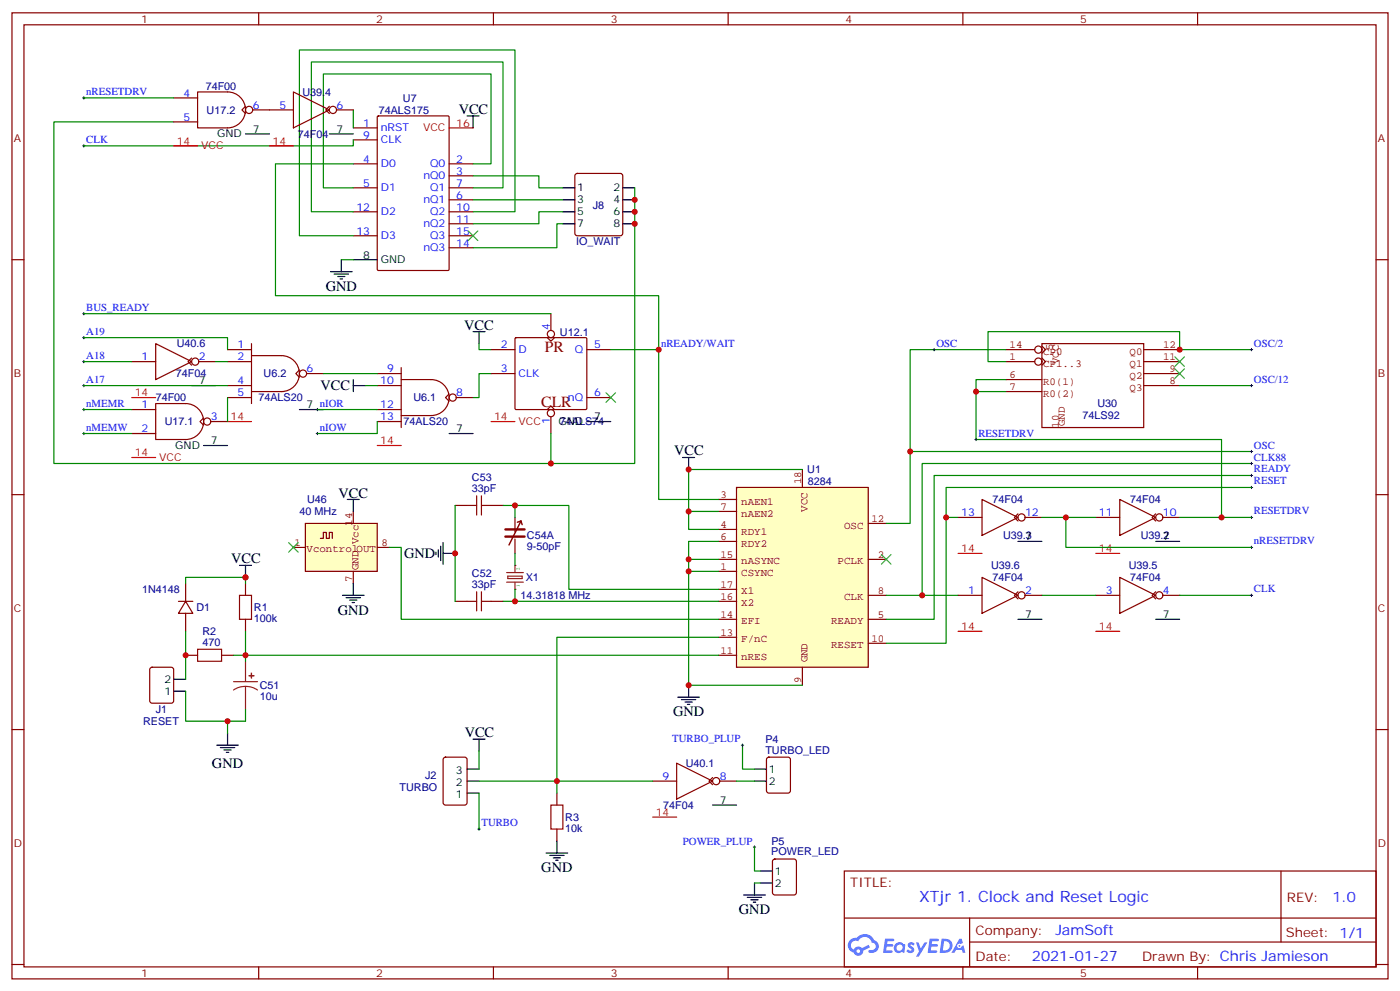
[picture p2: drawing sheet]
<svg xmlns="http://www.w3.org/2000/svg" width="412mm" height="292mm" viewBox="0 0 412 292" stroke-linecap="round" stroke-linejoin="round" font-family="sans-serif">
<g fill="none" stroke="#870000" stroke-width=".35">
<path d="M3.5 3.8h405.4v284.3h-405.4zM7.1 7.3h398.2v277.3h-398.2zM76.2 3.8v3.5M145.3 3.8v3.5M214.5 3.8v3.5M283.6 3.8v3.5M352.8 3.8v3.5M3.5 76.4h3.6M405.3 76.4h3.6M3.5 145.6h3.6M405.3 145.6h3.6M3.5 214.7h3.6"/>
<path d="M405.3 214.7h3.6M248.7 256.4h156.6v28.2h-156.6zM377.3 256.4v20.9M248.7 270.2h156.5M285.6 277.3h119.6M285.6 270.2v14.1M3.5 283.9h3.6M76.2 284.6v3.5M145.3 284.6v3.5M214.5 284.6v3.5M283.6 284.6v3.5M352.8 284.6v3.5"/>
<path d="M405.3 283.9h3.6"/>
</g>
<g fill="#5487ff">
<path d="M267.7 277.5a1.22 1.22 0 0 1 1.7 .3l-.4 .6a.47 .47 0 0 0-.3-.4 .47 .47 0 0 0-.5 .2l.1 .2a1.14 1.14 0 0 1 .8 1.7 1.14 1.14 0 0 1-1.9 0l-.2-.2 .5-.5 .7 .4a.29 .29 0 0 0 .3-.2 .29 .29 0 0 0-.2-.4 1.04 1.04 0 0 1-.6-1.7z"/>
<path d="M260.7 276.3h2.4l.3 .2-.2 .5h-1.8l-.1 .9h1.5l.3 .4-.3 .3h-1.6l-.2 1.1 1.7 .1 .2 .3-.2 .3h-2.6z"/>
<path d="M273.8 276.3h2.4l.3 .2-.1 .5h-1.8l-.2 .9h1.6l.3 .4-.4 .3h-1.6l-.1 1.1 1.7 .1 .2 .3-.2 .3h-2.6z"/>
<path d="M282.6 276.3h.7l.3 1.2-.6 .4a.69 .69 0 0 0-1 .2 .69 .69 0 0 0 .4 1 .69 .69 0 0 0 .9-.6l.5-.3 .6 2.2h-.8l-.2-.8h-1.8l-.5 .8h-.8z"/>
<path d="M269.8 277.4h.8l.6 1.8 1.1-1.8h.9l-2.6 4.2h-.8l.9-1.6z"/>
<path d="M277.4 276.3l-.6 4.1h1.3a2.11 2.11 0 0 0 2.5-2.1 2.11 2.11 0 0 0-2.5-2zM278.1 277a1.39 1.39 0 0 1 1.7 1.4 1.39 1.39 0 0 1-1.8 1.3h-.3z"/>
<path d="M263.7 277.9a1.54 1.54 0 0 0-.1 2.2 1.54 1.54 0 0 0 2.2 .1l.6 .2 .3-2.3-.2-.2h-.4a1.49 1.49 0 0 0-2.4 0zM264 278.9a.94 .94 0 0 1 1.8 0 .94 .94 0 0 1-1.8 0z"/>
<path d="M250.4 276.7a2.18 2.18 0 0 0 1.1 3.7 1.44 1.44 0 0 0 1.6 .9 1.44 1.44 0 0 0 1.2-1.5l2-1-.5-.7-1.9 .9a1.47 1.47 0 0 0-2.4 .5 1.39 1.39 0 0 1-.7-2 1.39 1.39 0 0 1 2-.4 2.12 2.12 0 0 1 2.2-1.3 2.12 2.12 0 0 1 1.9 1.7 1.14 1.14 0 0 1 1.1 1.4 1.14 1.14 0 0 1-1.7 .7 .43 .43 0 0 0-.5 .4 .43 .43 0 0 0 .4 .5 1.98 1.98 0 0 0 2.5-1.3 1.98 1.98 0 0 0-1.2-2.5 3.1 3.1 0 0 0-5.3-.7l-.9 .1zM252.3 280a.55 .55 0 0 1 1.1 0 .55 .55 0 0 1-1.1 0z"/>
<circle cx="282.6" cy="278.4" r=".26"/>
</g>
<path d="M199.7 205.2h6.3M200.7 205.9h4.3M201.8 206.6h2.1M202.5 207.3h.7M202.8 201.7v3.5" fill="none" stroke="#000" stroke-width=".35"/>
<path d="M217 143.5h38.8v52.9h-38.8z" fill="#ffffc2" stroke="#850000" stroke-width=".35"/>
<g fill="none" stroke="#850000" stroke-width=".35">
<path d="M236.4 138.2v5.3M151.7 152.3v4.2M151.7 158.6v4.3M211.7 147h5.3M211.7 155.8h5.3M211.7 159.3h5.3M211.7 150.5h5.3M255.8 154.1h5.3M211.7 168.2h5.3M211.7 164.6h5.3M211.7 177h5.3M211.7 173.5h5.3"/>
<path d="M255.8 164.6h5.3M255.8 175.2h5.3M211.7 182.3h5.3M211.7 192.9h5.3M211.7 187.6h5.3M236.4 196.4v5.3M255.8 182.3h5.3M255.8 189.3h5.3"/>
</g>
<path d="M201.1 134.7h3.5M202.8 134.7v3.5" fill="none" stroke="#000" stroke-width=".35"/>
<path d="M202.8 168.2v33.5M211.7 164.6h-8.9v3.6h8.9" fill="none" stroke="#008700" stroke-width=".35"/>
<path d="M148.9 157.9h5.6M148.9 155.8h5.6" fill="none" stroke="#850000" stroke-width=".71"/>
<path d="M153.5 153.4l-3.6 7M153.5 153.4l-1.1 .3M153.5 153.4l.3 1" fill="none" stroke="#850000" stroke-width=".42"/>
<path d="M149.2 168.5h5M149.2 171.3h5M149.6 169.6h4.2v.7h-4.2zM151.7 166.4v2.1M151.7 171.3v2.2" fill="none" stroke="#8c2424" stroke-width=".35"/>
<g fill="#8c2424">
<circle cx="151.7" cy="166.4" r=".18"/>
<circle cx="151.7" cy="173.5" r=".18"/>
</g>
<g fill="none" stroke="#008700" stroke-width=".35">
<path d="M202.8 138.2h33.6M368.7 139.9h-93.5v42.4h-14.1M368.7 136.4h-97.1v38.8M368.7 132.9h-100.6v21.2h-7M134.1 148.8v28.2M148.2 148.8h19.4v24.7h44.1M151.7 148.8v3.5M282.2 152.3h-3.5v37h-17.6M306.9 152.3h15.9M314 152.3v8.8h54.7M347.5 152.3h21.2M368.7 143.5h-90v8.8"/>
<path d="M148.2 177h3.5M151.7 173.5v3.5h60M151.7 162.9v3.5M261.1 175.2h21.1M306.9 175.2h15.9M347.5 175.2h21.2M54.7 203.4v8.9h17.6M202.8 201.7h33.6"/>
</g>
<path d="M137.6 148.8h2.8M140.4 145.9v5.7M141.8 148.8h2.8M141.8 145.9v5.7M70.6 175.2h3.5v7.1h-3.5zM137.6 177h2.8M140.4 174.2v5.6M141.8 174.2v5.6M141.8 177h2.8M58.2 191.1h7.1v3.5h-7.1z" fill="none" stroke="#a10000" stroke-width=".35"/>
<g fill="none" stroke="#870000" stroke-width=".35">
<path d="M134.1 148.8h3.5M144.6 148.8h3.6M282.2 152.3h7.1M289.3 147l10.6 5.3-10.6 5.3zM299.9 151.2l-1.1 1.1 1.1 1.1M302 152.3h4.9M322.8 152.3h7M329.8 147l10.6 5.3-10.6 5.3zM340.4 151.2l-1 1.1 1 1.1M342.5 152.3h5M72.3 171.7v3.5M134.1 177h3.5"/>
<path d="M144.6 177h3.6M282.2 175.2h7.1M289.3 169.9l10.6 5.3-10.6 5.3zM299.9 174.2l-1.1 1 1.1 1.1M302 175.2h4.9M322.8 175.2h7M329.8 169.9l10.6 5.3-10.6 5.3zM340.4 174.2l-1 1 1 1.1M342.5 175.2h5M44.3 196.6l.5-.2h5.6l.7 .4 .1 9.5-.5 .6-5.9 .1-.6-.5-.1-9.4zM54.7 192.9h3.5M65.3 192.9h3.5"/>
<path d="M72.3 182.3v3.5"/>
<circle cx="300.9" cy="152.3" r="1.06"/>
<circle cx="341.5" cy="152.3" r="1.06"/>
<circle cx="300.9" cy="175.2" r="1.06"/>
<circle cx="341.5" cy="175.2" r="1.06"/>
</g>
<g fill="none" stroke="#000" stroke-width=".35">
<path d="M130.5 159.7v6.4M299.9 159.3h7M340.4 159.3h7.1M70.6 166.4h3.5M72.3 166.4v3.5M128.4 162.5v.7M129.1 161.8v2.1M129.8 160.8v4.2M130.5 162.9h3.6M51.2 199.9h3.5M299.9 182.3h7M340.4 182.3h7.1"/>
<path d="M51.2 203.4h3.5M63.9 219.3h6.3M67 215.8v3.5M64.9 220h4.2M66 220.7h2.1M66.7 221.4h.7"/>
</g>
<path d="M72.3 194.6v6M68.8 200.6h7M72.3 202l-1.8 .3-1.7 .8M72.3 202l1.9 .3 1.6 .8M72.3 202v6.7" fill="none" stroke="#8c2424" stroke-width=".35"/>
<g fill="#8c2424" stroke="#8c2424" stroke-width=".35">
<path d="M73.4 198.9h1.4z"/>
<path d="M74 198.2l.1 1.4z"/>
</g>
<g fill="none" stroke="#000" stroke-width=".29">
<path d="M368.3 139.9h.7M368.3 136.4h.7M368.3 132.9h.7M368.7 132.5v.7M368.7 136.1v.7M368.7 139.6v.7M368.3 143.5h.7M368.3 152.3h.7M368.7 143.1v.7M368.7 151.9v.7M368.3 161.1h.7M368.3 175.2h.7"/>
<path d="M368.7 160.8v.7M368.7 174.9v.7"/>
</g>
<path d="M282.2 162.9h7.1M322.8 162.9h7M282.2 185.8h7.1M322.8 185.8h7" fill="none" stroke="#f00" stroke-width=".35"/>
<path d="M259.6 163.2l2.9 2.9M262.5 163.2l-2.9 2.9" fill="none" stroke="#3c3" stroke-width=".35"/>
<g fill="#850000">
<circle cx="310.4" cy="101.1" r=".18"/>
<circle cx="312.2" cy="125.8" r=".18"/>
</g>
<g fill="none" stroke="#850000" stroke-width=".35">
<path d="M296.3 106.4h8.5M296.3 111.7h10.6M296.3 115.3h10.6M296.3 102.9h8.5M306.9 101.1h30v24.7h-30zM306.9 105.4l1.1 1-1.1 1.1M306.9 101.8l1.1 1.1-1.1 1.1M336.9 106.4h10.6M336.9 113.5h10.6M336.9 110h10.6M336.9 102.9h10.6"/>
<circle cx="305.9" cy="106.4" r="1.06"/>
<circle cx="305.9" cy="102.9" r="1.06"/>
</g>
<path d="M346.1 105l2.8 2.8M346.1 108.5l2.8 2.9M348.9 105l-2.8 2.8M348.9 108.5l-2.8 2.9" fill="none" stroke="#3c3" stroke-width=".35"/>
<path d="M287.5 115.3h8.8M296.3 111.7h-8.8v17.7h72.3v22.9M296.3 102.9h-28.2v30M347.5 113.5h21.2M368.7 102.9h-21.2v-5.3h-56.5v8.8h5.3" fill="none" stroke="#008700" stroke-width=".35"/>
<path d="M274.8 102.9h.7M275.2 102.6v.7M368.3 102.9h.7M368.3 113.5h.7M368.7 102.6v.7M368.7 113.1v.7M287.2 129.4h.7M287.5 129v.7" fill="none" stroke="#000" stroke-width=".29"/>
<path d="M137.6 229.9h3.5M137.6 233.4h3.5M137.6 226.4h3.5" fill="none" stroke="#000" stroke-width=".35"/>
<path d="M130.8 223.1l.4-.3h5.7l.6 .5 .1 13-.5 .6-5.9 .1-.6-.5-.1-12.9zM164 233.4v3.6M164 244v3.5" fill="none" stroke="#870000" stroke-width=".35"/>
<path d="M162.3 237h3.5v7h-3.5z" fill="none" stroke="#a10000" stroke-width=".35"/>
<path d="M90 154.1h21.1v14.1h-21.1z" fill="#ffffc2" stroke="#850000" stroke-width=".35"/>
<path d="M94.4 158.5h.8v-1.8h.9v1.8h.9v-1.8h.9v1.8M104.1 150.5v3.6M86.4 161.1h3.6M104.1 168.2v3.5M111.1 161.1h3.6" fill="none" stroke="#850000" stroke-width=".35"/>
<g fill="none" stroke="#000" stroke-width=".29">
<path d="M24.3 28.8h.7M24.7 28.5v.7M24.3 42.9h.7M24.7 42.6v.7M24.3 92.3h.7M24.3 99.4h.7M24.7 92v.7M24.7 99v.7M24.3 106.4h.7M24.3 113.5h.7M24.7 106.1v.7M24.7 113.1v.7"/>
<path d="M193.7 102.9h.7M194 102.6v.7M24.3 120.5h.7M24.3 127.6h.7M24.7 120.2v.7M24.7 127.2v.8M93.1 120.5h.7M93.1 127.6h.7M93.5 120.2v.7M93.5 127.2v.8M218.4 219.3h.7M218.7 219v.7"/>
<path d="M140.8 244h.7M141.1 243.7v.7M221.9 249.3h.7M222.2 249v.7"/>
</g>
<g fill="none" stroke="#000" stroke-width=".35">
<path d="M72.3 39.4h7.1M97 39.4h7.1M137.6 34.1h3.5M139.3 34.1v3.5M165.8 55.3h3.5M165.8 58.8h3.5M183.4 55.3h3.6M183.4 58.8h3.6M97.4 80h6.3M100.5 76.4v3.6M104.1 76.4h7M165.8 62.3h3.5"/>
<path d="M165.8 65.9h3.5M183.4 62.3h3.6M183.4 65.9h3.6M98.4 80.7h4.3M99.5 81.4h2.1M100.2 82.1h.7M139.3 97.6h3.6M141.1 97.6v3.5M56.4 113.5h7.1M104.1 111.7v3.6M104.1 113.5h3.5M60 131.1h7"/>
<path d="M88.2 120.5h7M132.3 127.6h7M172.9 124.1h7M102.3 147h3.5M104.1 147v3.5M100.9 175.2h6.3M102 175.9h4.2M103 176.6h2.1M103.7 177.3h.7M104.1 171.7v3.5M139.3 217.6h3.6M141.1 217.6v3.5"/>
<path d="M209.9 237h7.1M222.2 226.4h3.6M222.2 229.9h3.6M160.9 251.1h6.3M161.9 251.8h4.3M163 252.5h2.1M163.7 253.2h.7M164 247.5v3.6M222.2 259.9v3.5M224 256.4h3.5M224 259.9h3.5M219.1 263.4h6.3"/>
<path d="M220.1 264.1h4.3M221.2 264.8h2.1M221.9 265.5h.7"/>
</g>
<path d="M137.9 68l2.9 2.8M140.8 68l-2.9 2.8M178.5 115.6l2.8 2.8M181.3 115.6l-2.8 2.8M85 159.7l2.8 2.8M87.8 159.7l-2.8 2.8" fill="none" stroke="#3c3" stroke-width=".35"/>
<g fill="none" stroke="#008700" stroke-width=".35">
<path d="M24.7 28.8h26.5M51.2 35.9h-35.3v100.5h171.1v-81.1M104.1 32.3v5.3M104.1 41.2v1.7h-79.4M104.1 48.2h-23v38.8h112.9v15.9h-14.1M139.3 48.2h5.3v-26.4h-49.4v33.5h8.9M139.3 55.3h8.9v-37.1h-56.5v44.1h12.4M139.3 51.8h19.4v3.5h7.1M139.3 58.8h26.5M100.5 76.4h3.6M139.3 62.3h12.4v-47.6h-63.5v54.7h15.9M165.8 62.3h-7.1v3.6h-19.4"/>
<path d="M165.8 65.9h-1.8v7h-24.7M24.7 99.4h42.3v3.5M24.7 92.3h137.6M24.7 106.4h14.1M24.7 113.5h42.3M63.5 106.4h3.5M67 117v7.1M95.2 110h15.9M107.6 113.5h3.5M141.1 101.1v1.8h3.5M144.6 110h-3.5v7h-1.8M194 102.9v44.1h17.7"/>
<path d="M24.7 120.5h14.1M24.7 127.6h14.1M93.5 120.5h17.6M111.1 124.1v3.5h-17.6M162.3 127.6v8.8M202.8 138.2v12.3h8.9M202.8 150.5v5.3h8.9M211.7 159.3h-8.9v5.3M54.7 171.7v-1.8h17.6v1.8M114.7 161.1h3.5v21.2h93.5M54.7 185.8v14.1M68.8 192.9h142.9"/>
<path d="M72.3 185.8v8.8M211.7 187.6h-47.7v42.3h28.3M67 212.3v3.5M72.3 208.7v3.6M218.7 219.3v7.1h3.5M141.1 229.9h22.9v3.5M141.1 221.1v5.3M141.1 233.4v10.6M217 229.9h5.2M222.2 249.3v7.1h1.8M222.2 259.9h1.8"/>
</g>
<g fill="none" stroke="#870000" stroke-width=".35">
<path d="M51.2 28.8h7M51.2 35.9h7M58.2 27.1h8.8a5.3 5.3 0 0 1 5.3 5.2 5.3 5.3 0 0 1-5.3 5.3h-8.8zM72.3 31.3l-1 1 1 1.1M74.4 32.3h12M86.4 27.1l10.6 5.2-10.6 5.3zM97 31.3l-1 1 1 1.1M99.1 32.3h5M104.1 37.6h7M111.2 34.3l.3-.2h20.4l.3 .2 .1 45-.2 .3h-20.6l-.3-.2zM104.1 41.2h7M104.1 48.2h7"/>
<path d="M104.1 55.3h7M132.3 48.2h7M132.3 51.8h7M132.3 55.3h7M132.3 58.8h7M169.6 51.3l.4-.3h12.7l.5 .3 .2 .5v16.9l-.2 .5-.5 .2h-12.7l-.5-.2-.2-.5v-16.9zM104.1 62.3h7M104.1 69.4h7M132.3 62.3h7M132.3 65.9h7M132.3 69.4h7M132.3 72.9h7"/>
<path d="M151.8 99.6l.2-.2h20.7l.2 .3-.1 20.7-.3 .1h-20.6l-.2-.3zM161.2 99.4l1.1 1 1-1M162.3 92.3v5M38.8 106.4h7.1M45.9 118.8h8.8a5.3 5.3 0 0 1 5.3 5.3 5.3 5.3 0 0 1-5.3 5.3h-8.8zM45.9 101.1l10.5 5.3-10.5 5.3zM56.4 105.4l-1 1 1 1.1M58.6 106.4h4.9M67 102.9h7.1M67 117h7.1M67 113.5h7.1M67 106.4h7.1"/>
<path d="M74.1 104.7h8.8a5.3 5.3 0 0 1 5.3 5.3 5.3 5.3 0 0 1-5.3 5.3h-8.8M74.1 101.1v17.7M88.2 108.9l-1.1 1.1 1.1 1M90.3 110h4.9M111.1 110h7.1M111.1 113.5h7.1M118.2 111.7h8.8a5.3 5.3 0 0 1 5.3 5.3 5.3 5.3 0 0 1-5.3 5.3h-8.8M118.2 108.2v17.6M132.3 116l-1.1 1 1.1 1.1M134.4 117h4.9M144.6 110h7.1M144.6 102.9h7.1"/>
<path d="M172.9 102.9h7M172.9 117h7M38.8 120.5h7.1M38.8 127.6h7.1M60 123l-1.1 1.1 1.1 1M62.1 124.1h4.9M111.1 124.1h7.1M111.1 120.5h7.1M161.2 120.5l1.1-1 1 1M162.3 122.7v4.9M52.6 177h4.2M54.7 177l2.1 3.5h-4.2z"/>
<path d="M54.7 171.7v5.3M54.7 180.5v5.3M192.3 229.9h7M199.3 224.6l10.6 5.3-10.6 5.3zM209.9 228.8l-1.1 1.1 1.1 1.1M212 229.9h5M226 223.1l.5-.3h5.6l.7 .5v9.4l-.4 .7h-5.9l-.7-.4v-9.4zM227.8 253l.4-.2h5.7l.6 .5 .1 9.4-.5 .7h-5.9l-.6-.4-.1-9.5z"/>
<circle cx="73.4" cy="32.3" r="1.06"/>
<circle cx="98.1" cy="32.3" r="1.06"/>
<circle cx="162.3" cy="98.3" r="1.06"/>
<circle cx="57.5" cy="106.4" r="1.06"/>
<circle cx="89.3" cy="110" r="1.06"/>
<circle cx="133.3" cy="117" r="1.06"/>
<circle cx="61" cy="124.1" r="1.06"/>
<circle cx="162.3" cy="121.6" r="1.06"/>
<circle cx="211" cy="229.9" r="1.06"/>
</g>
<path d="M132.3 37.6h7M51.2 42.9h7M79.4 42.9h7M38.8 117h7.1M38.8 134.7h7.1M67 124.1h7.1M111.1 131.1h7.1M144.6 124.1h7.1M192.3 240.5h7" fill="none" stroke="#f00" stroke-width=".35"/>
<g fill="#c00">
<circle cx="202.8" cy="168.2" r=".88"/>
<circle cx="151.7" cy="177" r=".88"/>
<circle cx="151.7" cy="148.8" r=".88"/>
<circle cx="202.8" cy="201.7" r=".88"/>
<circle cx="314" cy="152.3" r=".88"/>
<circle cx="278.7" cy="152.3" r=".88"/>
<circle cx="134.1" cy="162.9" r=".88"/>
<circle cx="271.6" cy="175.2" r=".88"/>
<circle cx="347.5" cy="102.9" r=".88"/>
<circle cx="359.8" cy="152.3" r=".88"/>
<circle cx="268.1" cy="132.9" r=".88"/>
<circle cx="287.5" cy="115.3" r=".88"/>
<circle cx="72.3" cy="169.9" r=".88"/>
<circle cx="54.7" cy="192.9" r=".88"/>
<circle cx="72.3" cy="192.9" r=".88"/>
<circle cx="67" cy="212.3" r=".88"/>
<circle cx="164" cy="229.9" r=".88"/>
<circle cx="187" cy="65.9" r=".88"/>
<circle cx="187" cy="62.3" r=".88"/>
<circle cx="187" cy="58.8" r=".88"/>
<circle cx="202.8" cy="164.6" r=".88"/>
<circle cx="202.8" cy="138.2" r=".88"/>
<circle cx="202.8" cy="150.5" r=".88"/>
<circle cx="194" cy="102.9" r=".88"/>
<circle cx="162.3" cy="136.4" r=".88"/>
</g>
<g font-size="4.6" fill="#800">
<text x="160.5" y="103.6">PR</text>
<text x="159.5" y="119.8">CLR</text>
</g>
<text font-size="4.6" fill="#00f" x="270.8" y="265.4">XTjr 1. Clock and Reset Logic</text>
<g font-size="4.2">
<text x="135.1" y="33.4">VCC</text>
<text x="96" y="85.6">GND</text>
<text x="136.8" y="97.2">VCC</text>
<text x="94.4" y="114.9">VCC</text>
<text x="198.6" y="133.9">VCC</text>
<text x="99.7" y="146.6">VCC</text>
<text x="68.1" y="165.7">VCC</text>
<text x="119.1" y="164.3">GND</text>
<text x="99.5" y="180.9">GND</text>
<text x="198.3" y="210.9">GND</text>
<text x="136.9" y="216.9">VCC</text>
<text x="62.4" y="226.1">GND</text>
<text x="159.5" y="256.7">GND</text>
<text x="217.7" y="269.1">GND</text>
</g>
<g font-size="4.2" fill="#00f">
<text x="392.5" y="265.6">1.0</text>
<text x="310.9" y="275.2">JamSoft</text>
<text x="304" y="283">2021-01-27</text>
</g>
<g font-size="3.9" fill="#800">
<text x="250.5" y="260.9">TITLE:</text>
<text x="379.1" y="265.6">REV:</text>
<text x="287.4" y="275.1">Company:</text>
<text x="378.7" y="275.8">Sheet: 1/1</text>
<text x="287.4" y="282.8">Date:</text>
<text x="336.4" y="282.9">Drawn By: Chris Jamieson</text>
</g>
<g font-size="3.2" fill="#800">
<text x="41.6" y="6.8">1</text>
<text x="110.8" y="6.8">2</text>
<text x="179.9" y="6.8">3</text>
<text x="249.1" y="6.8">4</text>
<text x="318.2" y="6.8">5</text>
<text x="4.1" y="41.9">A</text>
<text x="405.9" y="41.9">A</text>
<text x="4.1" y="111">B</text>
<text x="405.9" y="111">B</text>
<text x="4.1" y="180.2">C</text>
<text x="405.9" y="180.2">C</text>
<text x="4.1" y="249.3">D</text>
<text x="405.9" y="249.3">D</text>
<text x="41.6" y="287.6">1</text>
<text x="110.8" y="287.6">2</text>
<text x="179.9" y="287.6">3</text>
<text x="249.1" y="287.6">4</text>
<text x="318.2" y="287.6">5</text>
</g>
<g font-size="3.2" fill="#00f">
<text x="25.4" y="27.9">nRESETDRV</text>
<text x="54.1" y="28.5">4</text>
<text x="54.1" y="35.5">5</text>
<text x="74.4" y="32">6</text>
<text x="82.3" y="32">5</text>
<text x="99.1" y="32">6</text>
<text x="107" y="37.3">1</text>
<text x="107" y="40.8">9</text>
<text x="112.2" y="38.7">nRST</text>
<text x="25.4" y="42.1">CLK</text>
<text x="107" y="47.9">4</text>
<text x="112.2" y="42.2">CLK</text>
<text x="134.4" y="47.9">2</text>
<text x="112.2" y="49.3">D0</text>
<text x="124.7" y="52.8">nQ0</text>
<text x="126.7" y="49.3">Q0</text>
<text x="134.4" y="51.4">3</text>
<text x="107" y="54.9">5</text>
<text x="112.2" y="56.3">D1</text>
<text x="124.7" y="59.9">nQ1</text>
<text x="126.7" y="56.3">Q1</text>
<text x="134.4" y="54.9">7</text>
<text x="134.4" y="58.5">6</text>
<text x="105" y="62">12</text>
<text x="112.2" y="63.4">D2</text>
<text x="126.7" y="63.4">Q2</text>
<text x="134.4" y="62">10</text>
<text x="134.4" y="65.5">11</text>
<text x="105" y="69">13</text>
<text x="112.2" y="70.4">D3</text>
<text x="124.7" y="66.9">nQ2</text>
<text x="126.7" y="70.4">Q3</text>
<text x="134.4" y="69">15</text>
<text x="124.7" y="74">nQ3</text>
<text x="134.4" y="72.6">14</text>
<text x="25.4" y="91.4">BUS_READY</text>
<text x="25.4" y="98.5">A19</text>
<text x="161.9" y="97.3" transform="rotate(-90 161.9 97.3)">4</text>
<text x="25.4" y="105.6">A18</text>
<text x="41.7" y="106.1">1</text>
<text x="58.6" y="106.1">2</text>
<text x="69.9" y="102.6">1</text>
<text x="69.9" y="106.1">2</text>
<text x="147.6" y="102.6">2</text>
<text x="152.8" y="104">D</text>
<text x="169.3" y="104">Q</text>
<text x="175" y="102.6">5</text>
<text x="194.7" y="102">nREADY/WAIT</text>
<text x="275.9" y="102">OSC</text>
<text x="369.4" y="102">OSC/2</text>
<text x="25.4" y="112.6">A17</text>
<text x="69.9" y="113.1">4</text>
<text x="90.3" y="109.6">6</text>
<text x="112" y="113.1">10</text>
<text x="114" y="109.6">9</text>
<text x="147.6" y="109.6">3</text>
<text x="152.8" y="111">CLK</text>
<text x="369.4" y="112.6">OSC/12</text>
<text x="25.4" y="119.7">nMEMR</text>
<text x="69.9" y="116.7">5</text>
<text x="134.4" y="116.7">8</text>
<text x="167.3" y="118.1">nQ</text>
<text x="175" y="116.7">6</text>
<text x="41.7" y="120.2">1</text>
<text x="62.1" y="123.7">3</text>
<text x="112" y="120.2">12</text>
<text x="112" y="123.7">13</text>
<text x="161.9" y="124.7" transform="rotate(-90 161.9 124.7)">1</text>
<text x="25.4" y="126.7">nMEMW</text>
<text x="41.7" y="127.2">2</text>
<text x="94.2" y="126.7">nIOW</text>
<text x="288.2" y="128.5">RESETDRV</text>
<text x="369.4" y="135.5">CLK88</text>
<text x="369.4" y="132">OSC</text>
<text x="369.4" y="142.6">RESET</text>
<text x="369.4" y="139.1">READY</text>
<text x="283.1" y="151.9">13</text>
<text x="302" y="151.9">12</text>
<text x="323.7" y="151.9">11</text>
<text x="342.5" y="151.9">10</text>
<text x="369.4" y="151.4">RESETDRV</text>
<text x="369.4" y="160.2">nRESETDRV</text>
<text x="285.1" y="174.9">1</text>
<text x="302" y="174.9">2</text>
<text x="325.7" y="174.9">3</text>
<text x="342.5" y="174.9">4</text>
<text x="369.4" y="174.3">CLK</text>
<text x="198" y="218.4">TURBO_PLUP</text>
<text x="195.2" y="229.6">9</text>
<text x="212" y="229.6">8</text>
<text x="141.8" y="243.1">TURBO</text>
<text x="201.2" y="248.6">POWER_PLUP</text>
</g>
<g font-size="3.2" fill="#000080">
<text x="60.6" y="26.4">74F00</text>
<text x="89.1" y="28.2">U39.4</text>
<text x="118.7" y="29.9">U7</text>
<text x="60.9" y="33.5">U17.2</text>
<text x="111.6" y="33.5">74ALS175</text>
<text x="87.8" y="40.5">74F04</text>
<text x="174.6" y="61.6">J8</text>
<text x="169.7" y="72.2">IO_WAIT</text>
<text x="164.9" y="98.8">U12.1</text>
<text x="52.1" y="102.3">U40.6</text>
<text x="51.8" y="111.1">74F04</text>
<text x="77.7" y="111">U6.2</text>
<text x="45.9" y="118.1">74F00</text>
<text x="76.1" y="118.1">74ALS20</text>
<text x="121.8" y="118.1">U6.1</text>
<text x="323.3" y="119.9">U30</text>
<text x="48.5" y="125.2">U17.1</text>
<text x="118.9" y="125.2">74ALS20</text>
<text x="164.9" y="125.2">74ALS74</text>
<text x="318.9" y="123.4">74LS92</text>
<text x="139" y="141.7">C53</text>
<text x="237.8" y="139.3">U1</text>
<text x="238" y="142.9">8284</text>
<text x="90.5" y="148.1">U46</text>
<text x="139" y="144.9">33pF</text>
<text x="292.4" y="148.1">74F04</text>
<text x="333" y="148.1">74F04</text>
<text x="88.3" y="151.7">40 MHz</text>
<text x="155.2" y="161.9">9-50pF</text>
<text x="155.2" y="158.7">C54A</text>
<text x="295.5" y="158.7">U39.3</text>
<text x="336" y="158.7">U39.2</text>
<text x="291.9" y="167.5">U39.6</text>
<text x="332.5" y="167.5">U39.5</text>
<text x="139" y="173.1">33pF</text>
<text x="139" y="169.9">C52</text>
<text x="154.9" y="171">X1</text>
<text x="292.4" y="171.1">74F04</text>
<text x="333" y="171.1">74F04</text>
<text x="41.9" y="174.6">1N4148</text>
<text x="57.9" y="179.9">D1</text>
<text x="74.8" y="179.9">R1</text>
<text x="153.3" y="176.4">14.31818 MHz</text>
<text x="74.8" y="183.1">100k</text>
<text x="59.6" y="190">470</text>
<text x="59.6" y="186.8">R2</text>
<text x="76.6" y="202.8">C51</text>
<text x="45.9" y="209.9">J1</text>
<text x="76.6" y="206">10u</text>
<text x="42.1" y="213.4">RESET</text>
<text x="225.4" y="221.8">TURBO_LED</text>
<text x="225.4" y="218.6">P4</text>
<text x="202" y="225.8">U40.1</text>
<text x="117.7" y="232.8">TURBO</text>
<text x="125.3" y="229.3">J2</text>
<text x="195.4" y="238.1">74F04</text>
<text x="166.5" y="244.8">10k</text>
<text x="166.5" y="241.6">R3</text>
<text x="227.2" y="251.8">POWER_LED</text>
<text x="227.2" y="248.6">P5</text>
</g>
<g font-size="3.2">
<text x="64" y="40.5">GND</text>
<text x="74.4" y="39.1">7</text>
<text x="99.1" y="39.1">7</text>
<text x="170" y="56.3">1</text>
<text x="170" y="59.9">3</text>
<text x="180.7" y="56.3">2</text>
<text x="180.7" y="59.9">4</text>
<text x="170" y="63.4">5</text>
<text x="180.7" y="63.4">6</text>
<text x="170" y="66.9">7</text>
<text x="180.7" y="66.9">8</text>
<text x="107" y="76.1">8</text>
<text x="112.2" y="77.5">GND</text>
<text x="58.6" y="113.1">7</text>
<text x="90.3" y="120.2">7 nIOR</text>
<text x="164.5" y="125.1">GND</text>
<text x="175" y="123.7">7</text>
<text x="62.1" y="130.8">7</text>
<text x="134.4" y="127.2">7</text>
<text x="51.6" y="132.2">GND</text>
<text x="302" y="159">7</text>
<text x="342.5" y="159">7</text>
<text x="302" y="181.9">7</text>
<text x="342.5" y="181.9">7</text>
<text x="48.4" y="201">2</text>
<text x="48.4" y="204.5">1</text>
<text x="134.3" y="227.8">3</text>
<text x="226.5" y="227.4">1</text>
<text x="134.3" y="231.3">2</text>
<text x="226.5" y="231">2</text>
<text x="134.3" y="234.8">1</text>
<text x="212" y="236.6">7</text>
<text x="228.2" y="257.4">1</text>
<text x="228.2" y="260.9">2</text>
</g>
<g font-size="3.2" fill="#f00">
<text x="124.6" y="38.7">VCC</text>
<text x="134.4" y="37.3">16</text>
<text x="52.1" y="42.6">14</text>
<text x="59.3" y="44">VCC</text>
<text x="80.3" y="42.6">14</text>
<text x="39.7" y="116.7">14</text>
<text x="67.9" y="123.7">14</text>
<text x="145.5" y="123.7">14</text>
<text x="152.8" y="125.1">VCC</text>
<text x="112" y="130.8">14</text>
<text x="39.7" y="134.3">14</text>
<text x="46.9" y="135.7">VCC</text>
<text x="283.1" y="162.5">14</text>
<text x="323.7" y="162.5">14</text>
<text x="283.1" y="185.5">14</text>
<text x="323.7" y="185.5">14</text>
<text x="193.2" y="240.1">14</text>
</g>
<g font-size="3.2" fill="#840000">
<text x="297.4" y="106.1">1</text>
<text x="297.4" y="102.6">14</text>
<text x="307.3" y="107.9">CP1..3</text>
<text x="307.3" y="104.4">CP0</text>
<text x="310.1" y="103" transform="rotate(-90 310.1 103)">5</text>
<text x="311.9" y="107.2" transform="rotate(-90 311.9 107.2)">VCC</text>
<text x="332.7" y="107.9">Q1</text>
<text x="332.7" y="104.4">Q0</text>
<text x="342.6" y="106.1">11</text>
<text x="342.6" y="102.6">12</text>
<text x="297.4" y="111.4">6</text>
<text x="307.3" y="113.2">R0(1)</text>
<text x="332.7" y="111.5">Q2</text>
<text x="344.5" y="113.1">8</text>
<text x="344.5" y="109.6">9</text>
<text x="297.4" y="114.9">7</text>
<text x="307.3" y="116.8">R0(2)</text>
<text x="332.7" y="115">Q3</text>
<text x="311.9" y="125.8" transform="rotate(-90 311.9 125.8)">10</text>
<text x="313.7" y="125.5" transform="rotate(-90 313.7 125.5)">GND</text>
<text x="236" y="142.5" transform="rotate(-90 236 142.5)">18</text>
<text x="212.2" y="146.6">3</text>
<text x="218.4" y="148.5">nAEN1</text>
<text x="103.7" y="154.7" transform="rotate(-90 103.7 154.7)">14</text>
<text x="212.2" y="155.5">4</text>
<text x="212.2" y="150.2">7</text>
<text x="218.4" y="152">nAEN2</text>
<text x="237.9" y="150.6" transform="rotate(-90 237.9 150.6)">VCC</text>
<text x="248.6" y="155.6">OSC</text>
<text x="256.7" y="153.7">12</text>
<text x="86.8" y="160.8">1</text>
<text x="112.4" y="160.8">8</text>
<text x="212.2" y="159">6</text>
<text x="218.4" y="157.3">RDY1</text>
<text x="218.4" y="160.8">RDY2</text>
<text x="90.3" y="162.6">VcontrolOUT</text>
<text x="105.6" y="167.8" transform="rotate(-90 105.6 167.8)">GND Vcc</text>
<text x="212.2" y="167.8">1</text>
<text x="212.2" y="164.3">15</text>
<text x="218.4" y="166.1">nASYNC</text>
<text x="246.7" y="166.1">PCLK</text>
<text x="258.6" y="164.3">2</text>
<text x="103.7" y="171.3" transform="rotate(-90 103.7 171.3)">7</text>
<text x="212.2" y="173.1">17</text>
<text x="218.4" y="169.7">CSYNC</text>
<text x="212.2" y="176.6">16</text>
<text x="218.4" y="178.5">X2</text>
<text x="218.4" y="175">X1</text>
<text x="248.6" y="176.7">CLK</text>
<text x="258.6" y="174.9">8</text>
<text x="212.2" y="181.9">14</text>
<text x="218.4" y="183.8">EFI</text>
<text x="244.8" y="183.8">READY</text>
<text x="258.6" y="181.9">5</text>
<text x="212.2" y="187.2">13</text>
<text x="218.4" y="189.1">F/nC</text>
<text x="244.8" y="190.8">RESET</text>
<text x="256.7" y="189">10</text>
<text x="212.2" y="192.5">11</text>
<text x="218.4" y="194.4">nRES</text>
<text x="237.9" y="195" transform="rotate(-90 237.9 195)">GND</text>
<text x="236" y="201.2" transform="rotate(-90 236 201.2)">9</text>
</g>
<g font-size="1.4" fill="#238d23">
<text x="153.1" y="167.8" transform="rotate(-90 153.1 167.8)">2</text>
<text x="153.1" y="172.8" transform="rotate(-90 153.1 172.8)">1</text>
</g>
</svg>
